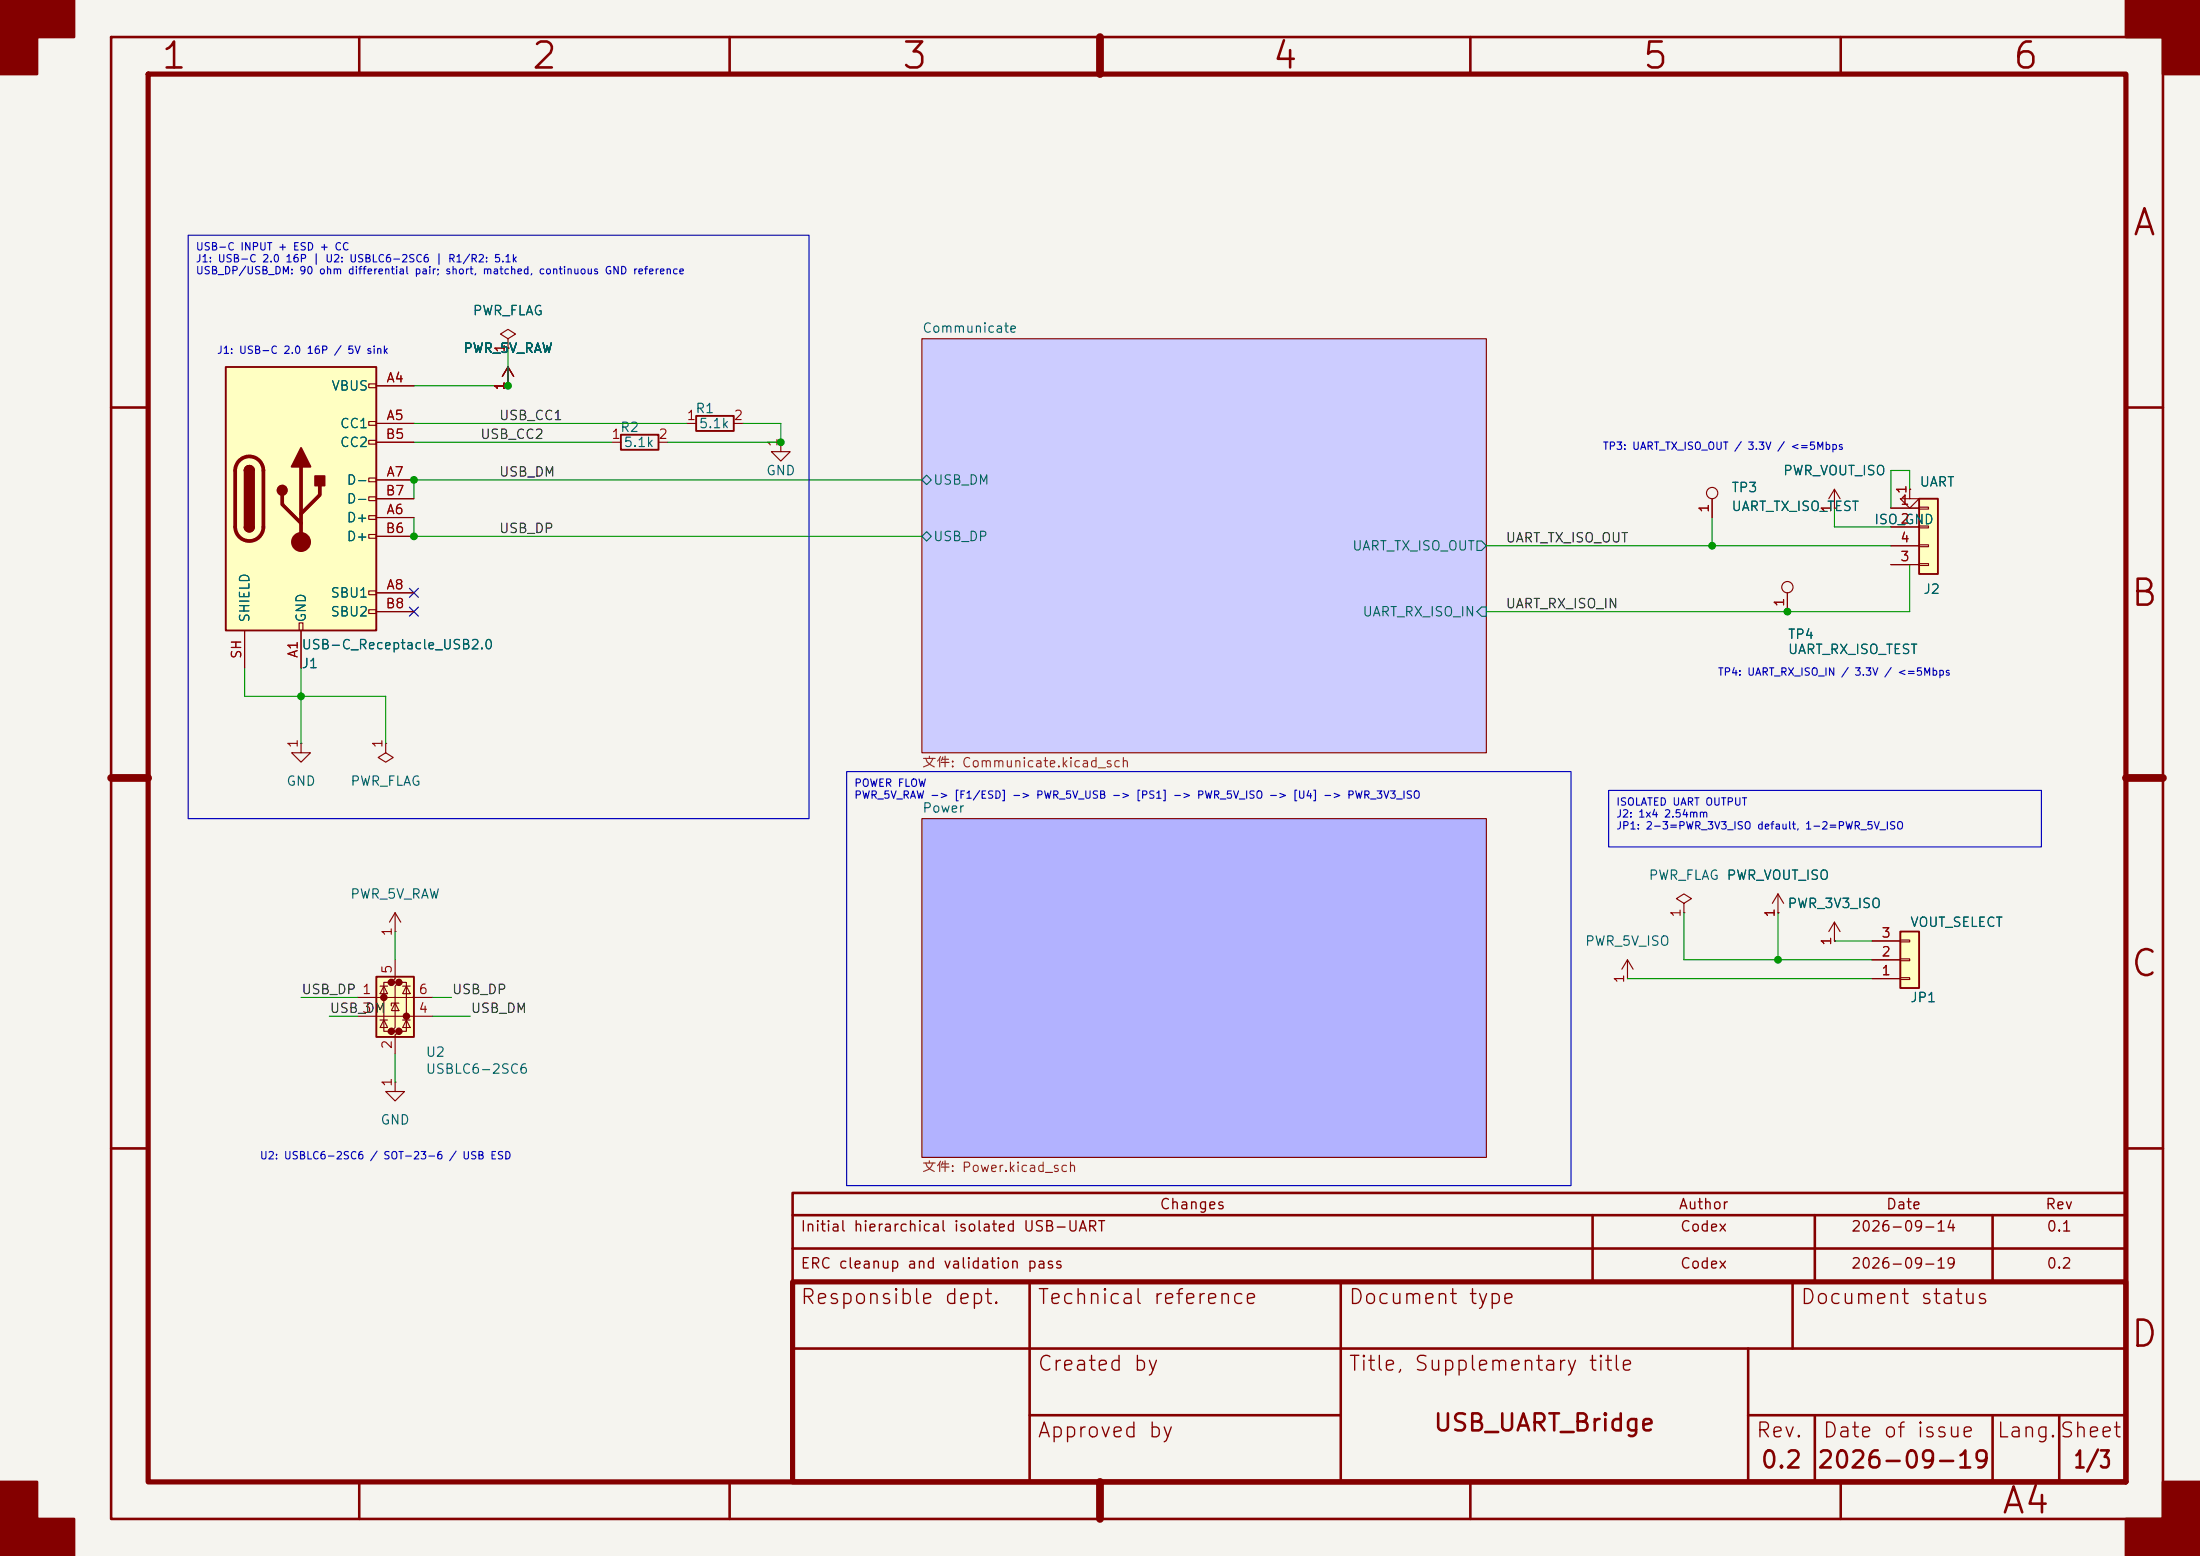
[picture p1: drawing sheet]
<svg xmlns="http://www.w3.org/2000/svg" width="297mm" height="210mm" viewBox="0 0 297 210" stroke-linecap="round" stroke-linejoin="round" font-family="sans-serif">
<path d="M0 0h297v210h-297z" fill="#f5f4ef" stroke="#f5f4ef" stroke-width=".14"/>
<g fill="none" stroke="#840000" stroke-width=".35">
<path d="M15 5h277v200h-277zM48.5 5v5M98.5 5v5M148.5 5v5M198.5 5v5M248.5 5v5M15 55h5M287 55h5M15 105h5M287 105h5M15 155h5M287 155h5"/>
<path d="M107 161h180v12h-180zM107 164h180M107 168.5h180M139 173v27M181 173v27M215 164v9M242 173v9M245 164v9M269 164v9M107 182h180M139 191h42M236 191h51"/>
<path d="M236 182v18M245 191v9M269 191v9M278 191v9M48.5 200v5M98.5 200v5M148.5 200v5M198.5 200v5M248.5 200v5"/>
</g>
<path d="M20 10h267v190h-267zM107 173h180v27h-180z" fill="none" stroke="#840000" stroke-width=".7"/>
<path d="M148.5 5v5M15 105h5M287 105h5M148.5 200v5" fill="none" stroke="#840000" stroke-width="1.1"/>
<g fill="#840000" stroke="#840000" stroke-width=".35">
<path d="M0 0h10v5h-5v5h-5z"/>
<path d="M0 200h5v5h5v5h-10z"/>
<path d="M287 0h10v10h-5v-5h-5z"/>
<path d="M292 200h5v10h-10v-5h5z"/>
</g>
<path d="M124.5 110.5h76.2v45.7h-76.2z" fill="#b2b2ff" stroke="#b2b2ff" stroke-width=".14"/>
<path d="M124.5 45.7h76.2v55.9h-76.2z" fill="#ccf" stroke="#ccf" stroke-width=".14"/>
<g fill="none" stroke="#840000" stroke-width=".15">
<path d="M68.6 52.1h.1M68.6 45.7l1-.6-1-.6-1 .6 1 .6v1.3M68.6 47h.1M68.6 49.5l-.8 1.3M68.6 49.5l.7 1.3M68.6 49.5v2.6M82.5 59.7h1.3M88.9 59.7h1.3M124.5 45.7h76.2v55.9h-76.2zM231.1 67.3v2.6M247.6 68.6h.1M247.6 66l-.7 1.3"/>
<path d="M247.6 66l.8 1.3M247.6 66v2.6M124.5 110.5h76.2v45.7h-76.2zM53.3 125.7h.1M53.3 123.2l-.7 1.3M53.3 123.2l.8 1.3M53.3 123.2v2.5M53.3 146.1v1.2h1.3l-1.3 1.3-1.2-1.3h1.2M53.3 146.1h.1"/>
<circle cx="231.1" cy="66.5" r=".76"/>
</g>
<path d="M124.5 64.8l.6-.7 .6 .7-.6 .6zM125.1 71.8l.6 .6-.6 .6-.6-.6zM199.4 73h.6l.7 .7-.7 .6h-.6zM200 81.9h.7v1.3h-.7l-.6-.6z" fill="none" stroke="#006464" stroke-width=".15"/>
<path d="M83.8 58.7h5.1v2h-5.1z" fill="none" stroke="#840000" stroke-width=".25"/>
<path d="M30.5 49.5h20.3v35.6h-20.3z" fill="#ffffc2"/>
<g fill="none" stroke="#840000" stroke-width=".15">
<path d="M49.8 51.8h1v.5h-1zM49.8 56.9h1v.5h-1zM49.8 59.4h1v.5h-1zM50.8 52.1h5.1M50.8 57.2h5.1M50.8 59.7h5.1M49.8 64.5h1v.5h-1zM49.8 67.1h1v.5h-1zM49.8 69.6h1v.5h-1zM49.8 72.1h1v.5h-1zM49.8 79.8h1v.5h-1zM50.8 69.9h5.1"/>
<path d="M50.8 64.8h5.1M50.8 72.4h5.1M50.8 67.3h5.1M33 85.1v5.1M40.4 84.1h.5v1h-.5zM40.6 85.1v5.1M49.8 82.3h1v.5h-1zM50.8 80h5.1M50.8 82.6h5.1M241.3 80v2.6"/>
<circle cx="241.3" cy="79.2" r=".76"/>
</g>
<path d="M30.5 49.5h20.3v35.6h-20.3zM33 63.5a.64 .64 0 0 1 .7-.6 .64 .64 0 0 1 .6 .6M33 71.1a.64 .64 0 0 0 .7 .7 .64 .64 0 0 0 .6-.7" fill="none" stroke="#840000" stroke-width=".25"/>
<path d="M32.3 62.2a1.9 1.9 0 0 1 2.1-.5 1.9 1.9 0 0 1 1.2 1.8v7.6a1.91 1.91 0 0 1-1.9 1.9 1.91 1.91 0 0 1-2-1.9v-7.6a1.9 1.9 0 0 1 .6-1.3zM38.1 66.8v1.3l2.5 2.5M40.6 63v10.2M43.2 65.5v1.3l-2.6 2.5" fill="none" stroke="#840000" stroke-width=".51"/>
<g fill="#840000" stroke="#840000" stroke-width=".25">
<path d="M33 63.5h1.3v7.6h-1.3z"/>
<path d="M33.2 63.1a.64 .64 0 0 1 .7-.2 .64 .64 0 0 1 .4 .6h-1.3z"/>
<path d="M33 71.1h1.3a.64 .64 0 0 1-.6 .7 .64 .64 0 0 1-.7-.7z"/>
<path d="M40.6 60.5l1.3 2.5h-2.5z"/>
<path d="M42.5 64.3h1.3v1.2h-1.3z"/>
<circle cx="38.1" cy="66.2" r=".63"/>
</g>
<circle cx="40.6" cy="73.2" r="1.27" fill="#840000" stroke="#840000" stroke-width=".15"/>
<path d="M259.1 67.3h2.5v10.2h-2.5z" fill="#ffffc2"/>
<path d="M259.1 67.3h2.5v10.2h-2.5z" fill="none" stroke="#840000" stroke-width=".25"/>
<g fill="none" stroke="#840000" stroke-width=".15">
<path d="M255.3 68.6h3.8M255.3 71.1h3.8M255.3 76.2h3.8M255.3 73.7h3.8M257.8 66v1.3h1.3l-1.3 1.3-1.3-1.3h1.3M257.8 66h.1M259.1 68.5h1.2v.2h-1.2zM259.1 71h1.2v.2h-1.2zM259.1 73.5h1.2v.3h-1.2zM259.1 76.1h1.2v.2h-1.2zM219.7 132.1h.1M219.7 129.5l-.8 1.3"/>
<path d="M219.7 129.5l.8 1.3M219.7 129.5v2.6"/>
</g>
<path d="M256.5 125.7h2.6v7.7h-2.6z" fill="#ffffc2"/>
<path d="M94 56.1h5.1v2.1h-5.1zM256.5 125.7h2.6v7.7h-2.6z" fill="none" stroke="#840000" stroke-width=".25"/>
<g fill="none" stroke="#840000" stroke-width=".15">
<path d="M92.7 57.2h1.3M99.1 57.2h1.2M227.3 121.9l1-.6-1-.6-1 .6 1 .6v1.3M227.3 123.2h.1M240 123.2h.1M240 120.7l-.7 1.2M240 120.7l.8 1.2M240 120.7v2.5M247.6 127h.1M247.6 124.5l-.7 1.2M247.6 124.5l.8 1.2M247.6 124.5v2.5"/>
<path d="M252.7 132.1h3.8M252.7 129.5h3.8M252.7 127h3.8M256.5 126.9h1.3v.2h-1.3zM256.5 129.4h1.3v.3h-1.3zM256.5 132h1.3v.2h-1.3z"/>
</g>
<path d="M50.8 131.8h5.1v8.2h-5.1z" fill="#ffffc2"/>
<g fill="#840000" stroke="#840000" stroke-width=".51">
<circle cx="51.8" cy="134.6" r=".25"/>
<circle cx="52.8" cy="132.6" r=".25"/>
<circle cx="52.8" cy="139.2" r=".25"/>
<circle cx="53.8" cy="132.6" r=".25"/>
<circle cx="53.8" cy="139.2" r=".25"/>
<circle cx="54.9" cy="137.2" r=".25"/>
</g>
<g fill="none" stroke="#840000" stroke-width=".15">
<path d="M50.8 52.1h5.1M50.8 57.2h5.1M50.8 59.7h5.1M68.6 52.1h.1M68.6 47h.1M68.6 49.5l-.8 1.3M68.6 49.5l.7 1.3M68.6 49.5v2.6M105.4 59.7v1.3h1.3l-1.3 1.2-1.3-1.2h1.3M105.4 59.7h.1M50.8 69.9h5.1M50.8 64.8h5.1"/>
<path d="M50.8 72.4h5.1M50.8 67.3h5.1M231.1 67.3v2.6M247.6 68.6h.1M255.3 68.6h3.8M255.3 71.1h3.8M255.3 76.2h3.8M255.3 73.7h3.8M257.8 66h.1M33 85.1v5.1M40.6 85.1v5.1M50.8 80h5.1"/>
<path d="M50.8 82.6h5.1M241.3 80v2.6M40.6 100.3v1.3h1.3l-1.3 1.3-1.2-1.3h1.2M40.6 100.3h.1M52.1 100.3v1.3l1 .6-1 .7-1-.7 1-.6M52.1 100.3h.1M48.3 134.6h10.1M48.3 137.2h10.1M51.3 137.7h1M51.3 133.1h1M51.8 133.1l.5 1h-1zM51.8 137.7l.5 1h-1z"/>
<path d="M52.8 132.6h-1v6.6h1M53.3 129.5v2.6l-.5 .5h1l-.5 .5v5.6l-.5 .5h1l-.5 .5v2.5M53.3 135.4l.5 1h-1zM53.8 135.4h-1v.4M53.8 132.6h1.1v6.6h-1.1M54.4 137.7h1M54.4 133.1h1M54.9 133.1l.5 1h-1zM54.9 137.7l.5 1h-1zM240 123.2h.1M247.6 127h.1M252.7 132.1h3.8"/>
<path d="M252.7 129.5h3.8M252.7 127h3.8"/>
</g>
<path d="M50.8 131.8h5.1v8.2h-5.1z" fill="none" stroke="#840000" stroke-width=".25"/>
<g fill="none" stroke="#009600" stroke-width=".15">
<path d="M55.9 57.2h36.8M55.9 59.7h26.6M68.6 47v5.1h-12.7M100.3 57.2h5.1v2.5h-15.2M55.9 69.9v2.5h68.6M124.5 64.8h-68.6v2.5M200.7 73.7h54.6M231.1 69.9v3.8M247.6 68.6v2.5h7.7M255.3 76.2h2.5v6.4h-57.1M257.8 66v-2.5h-2.5v5.1M33 90.2v3.8h19.1v6.3"/>
<path d="M40.6 90.2v10.1M40.6 134.6h7.7M44.4 137.2h3.9M53.3 125.7v3.8M58.4 137.2h5.1M58.4 134.6h2.6M219.7 132.1h33M227.3 123.2v6.3h25.4M240 123.2v6.3M247.6 127h5.1M53.3 142.2v3.9"/>
</g>
<path d="M55.3 79.4l1.2 1.2M56.5 79.4l-1.2 1.2M55.3 81.9l1.2 1.3M56.5 81.9l-1.2 1.3" fill="none" stroke="#000084" stroke-width=".15"/>
<path d="M25.4 31.8h83.8v78.7h-83.8zM114.3 104.1h97.8v55.9h-97.8zM217.2 106.7h58.4v7.6h-58.4z" fill="none" stroke="#0000c2" stroke-width=".15"/>
<g fill="#009600" stroke="#009600" stroke-width=".14">
<circle cx="55.9" cy="72.4" r=".46"/>
<circle cx="55.9" cy="64.8" r=".46"/>
<circle cx="40.6" cy="94" r=".46"/>
<circle cx="240" cy="129.5" r=".46"/>
<circle cx="241.3" cy="82.6" r=".46"/>
<circle cx="231.1" cy="73.7" r=".46"/>
<circle cx="105.4" cy="59.7" r=".46"/>
<circle cx="68.6" cy="52.1" r=".46"/>
</g>
<g font-size="3.5" fill="#840000">
<text x="21.5" y="10.2">1</text>
<text x="71.5" y="10.2">2</text>
<text x="121.5" y="10.2">3</text>
<text x="171.5" y="10.2">4</text>
<text x="221.5" y="10.2">5</text>
<text x="271.5" y="10.2">6</text>
<text x="287.7" y="32.7">A</text>
<text x="287.4" y="82.7">B</text>
<text x="287.4" y="132.7">C</text>
<text x="287.4" y="182.7">D</text>
<text x="270" y="205.2">A4</text>
</g>
<g font-size="2.3" fill="#840000">
<text x="193.4" y="193.7">USB_UART_Bridge</text>
<text x="237.5" y="198.7">0.2</text>
<text x="245.2" y="198.7">2026-09-19</text>
<text x="279.8" y="198.7">1/3</text>
</g>
<g font-size="2" fill="#840000">
<text x="107.9" y="176.5">Responsible dept.</text>
<text x="139.9" y="176.5">Technical reference</text>
<text x="181.9" y="176.5">Document type</text>
<text x="242.9" y="176.5">Document status</text>
<text x="139.9" y="185.5">Created by</text>
<text x="181.9" y="185.5">Title, Supplementary title</text>
<text x="139.9" y="194.5">Approved by</text>
<text x="236.9" y="194.5">Rev.</text>
<text x="245.9" y="194.5">Date of issue</text>
<text x="269.4" y="194.5">Lang.Sheet</text>
</g>
<g font-size="1.4" fill="#840000">
<text x="108" y="166.6">Initial hierarchical isolated USB-UART</text>
<text x="156.5" y="163.6">Changes</text>
<text x="226.5" y="163.6">Author</text>
<text x="226.7" y="166.6">Codex</text>
<text x="249.8" y="166.6">2026-09-14</text>
<text x="254.5" y="163.6">Date</text>
<text x="276" y="163.6">Rev</text>
<text x="276.2" y="166.6">0.1</text>
<text x="108" y="171.6">ERC cleanup and validation pass</text>
<text x="226.7" y="171.6">Codex</text>
<text x="249.8" y="171.6">2026-09-19</text>
<text x="276.2" y="171.6">0.2</text>
</g>
<g font-size="1.3" fill="#006464">
<text x="62.4" y="48">PWR_5V_RAW</text>
<text x="63.7" y="42.9">PWR_FLAG</text>
<text x="124.4" y="45.2">Communicate</text>
<text x="44.7" y="53">VBUS</text>
<text x="45.8" y="58.1">CC1</text>
<text x="83.6" y="58.6">R2</text>
<text x="93.8" y="56.1">R1</text>
<text x="94.3" y="58.1">5.1k</text>
<text x="45.8" y="60.7">CC2</text>
<text x="46.7" y="65.7">D-</text>
<text x="84.1" y="60.7">5.1k</text>
<text x="103.3" y="64.5">GND</text>
<text x="125.9" y="65.7">USB_DM</text>
<text x="240.6" y="64.5">PWR_VOUT_ISO</text>
<text x="259.1" y="66">UART</text>
<text x="46.7" y="70.8">D+</text>
<text x="46.7" y="68.3">D-</text>
<text x="233.7" y="66.7">TP3</text>
<text x="233.7" y="69.3">UART_TX_ISO_TEST</text>
<text x="252.9" y="71.1">ISO_GND</text>
<text x="46.7" y="73.4">D+</text>
<text x="125.9" y="73.4">USB_DP</text>
<text x="182.5" y="74.6">UART_TX_ISO_OUT</text>
<text x="44.5" y="81">SBU1</text>
<text x="44.5" y="83.5">SBU2</text>
<text x="183.9" y="83.5">UART_RX_ISO_IN</text>
<text x="259.6" y="80.5">J2</text>
<text x="34" y="84.1" transform="rotate(-90 34 84.1)">SHIELD</text>
<text x="40.6" y="88">USB-C_Receptacle_USB2.0</text>
<text x="41.6" y="84.1" transform="rotate(-90 41.6 84.1)">GND</text>
<text x="241.3" y="86.6">TP4</text>
<text x="241.3" y="88.6">UART_RX_ISO_TEST</text>
<text x="40.6" y="90.5">J1</text>
<text x="38.6" y="106.4">GND</text>
<text x="47.2" y="106.4">PWR_FLAG</text>
<text x="124.4" y="110">Power</text>
<text x="222.5" y="119.1">PWR_FLAG PWR_VOUT_ISO</text>
<text x="233" y="119.1">PWR_VOUT_ISO</text>
<text x="47.2" y="121.6">PWR_5V_RAW</text>
<text x="241.2" y="122.9">PWR_3V3_ISO</text>
<text x="257.8" y="125.4">VOUT_SELECT</text>
<text x="213.9" y="128">PWR_5V_ISO</text>
<text x="257.8" y="135.6">JP1</text>
<text x="57.4" y="142.9">U2</text>
<text x="57.4" y="145.2">USBLC6-2SC6</text>
<text x="51.3" y="152.1">GND</text>
</g>
<g font-size="1.3" fill="#a90000">
<text x="68.4" y="47.7" transform="rotate(-90 68.4 47.7)">1</text>
<text x="52.1" y="51.9">A4</text>
<text x="68.4" y="52.8" transform="rotate(-90 68.4 52.8)">1</text>
<text x="52" y="59.6">B5</text>
<text x="52.1" y="57">A5</text>
<text x="82.5" y="59.6">1</text>
<text x="88.8" y="59.6">2</text>
<text x="92.6" y="57">1</text>
<text x="99" y="57">2</text>
<text x="52.1" y="64.6">A7</text>
<text x="105.3" y="60.4" transform="rotate(-90 105.3 60.4)">1</text>
<text x="52" y="67.2">B7</text>
<text x="52.1" y="69.7">A6</text>
<text x="231" y="69.3" transform="rotate(-90 231 69.3)">1</text>
<text x="247.5" y="69.3" transform="rotate(-90 247.5 69.3)">1</text>
<text x="256.4" y="68.4">1</text>
<text x="256.4" y="71">2</text>
<text x="257.7" y="66.8" transform="rotate(-90 257.7 66.8)">1</text>
<text x="52" y="72.3">B6</text>
<text x="256.4" y="76.1">3</text>
<text x="256.4" y="73.5">4</text>
<text x="52" y="82.4">B8</text>
<text x="52.1" y="79.9">A8</text>
<text x="241.2" y="82" transform="rotate(-90 241.2 82)">1</text>
<text x="32.9" y="89" transform="rotate(-90 32.9 89)">SH</text>
<text x="40.5" y="88.9" transform="rotate(-90 40.5 88.9)">A1</text>
<text x="40.5" y="101.1" transform="rotate(-90 40.5 101.1)">1</text>
<text x="51.9" y="101.1" transform="rotate(-90 51.9 101.1)">1</text>
<text x="227.2" y="123.9" transform="rotate(-90 227.2 123.9)">1</text>
<text x="239.9" y="123.9" transform="rotate(-90 239.9 123.9)">1</text>
<text x="53.2" y="131.5" transform="rotate(-90 53.2 131.5)">5</text>
<text x="53.2" y="126.5" transform="rotate(-90 53.2 126.5)">1</text>
<text x="247.5" y="127.7" transform="rotate(-90 247.5 127.7)">1</text>
<text x="253.9" y="131.9">1</text>
<text x="253.9" y="129.4">2</text>
<text x="253.9" y="126.9">3</text>
<text x="48.8" y="137">3</text>
<text x="56.4" y="137">4</text>
<text x="56.4" y="134.5">6</text>
<text x="219.6" y="132.8" transform="rotate(-90 219.6 132.8)">1</text>
<text x="53.2" y="141.7" transform="rotate(-90 53.2 141.7)">2</text>
<text x="53.2" y="146.8" transform="rotate(-90 53.2 146.8)">1</text>
</g>
<g font-size="1.3" fill="#0f0f0f">
<text x="64.7" y="59.6">USB_CC2</text>
<text x="67.3" y="57">USB_CC1</text>
<text x="67.3" y="64.6">USB_DM</text>
<text x="67.3" y="72.3">USB_DP</text>
<text x="203.2" y="73.5">UART_TX_ISO_OUT</text>
<text x="203.2" y="82.4">UART_RX_ISO_IN</text>
<text x="40.6" y="134.5">USB_DP 1</text>
<text x="44.4" y="137">USB_DM</text>
<text x="60.9" y="134.5">USB_DP</text>
<text x="63.5" y="137">USB_DM</text>
</g>
<g font-size="1.3" fill="#725600">
<text x="124.4" y="103.9">文件: Communicate.kicad_sch</text>
<text x="124.4" y="158.5">文件: Power.kicad_sch</text>
</g>
<g font-size="1" fill="#0000c2">
<text x="26.4" y="34">USB-C INPUT + ESD + CC</text>
<text x="26.4" y="35.7">J1: USB-C 2.0 16P | U2: USBLC6-2SC6 | R1/R2: 5.1k</text>
<text x="26.4" y="37.3">USB_DP/USB_DM: 90 ohm differential pair; short, matched, continuous GND reference</text>
<text x="29.2" y="48">J1: USB-C 2.0 16P / 5V sink</text>
<text x="216.3" y="61">TP3: UART_TX_ISO_OUT / 3.3V / &lt;=5Mbps</text>
<text x="231.8" y="91.4">TP4: UART_RX_ISO_IN / 3.3V / &lt;=5Mbps</text>
<text x="115.3" y="106.4">POWER FLOW</text>
<text x="115.3" y="108">PWR_5V_RAW -&gt; [F1/ESD] -&gt; PWR_5V_USB -&gt; [PS1] -&gt; PWR_5V_ISO -&gt; [U4] -&gt; PWR_3V3_ISO</text>
<text x="218.1" y="109">ISOLATED UART OUTPUT</text>
<text x="218.1" y="110.6">J2: 1x4 2.54mm</text>
<text x="218.1" y="112.2">JP1: 2-3=PWR_3V3_ISO default, 1-2=PWR_5V_ISO</text>
<text x="35" y="156.7">U2: USBLC6-2SC6 / SOT-23-6 / USB ESD</text>
</g>
</svg>
